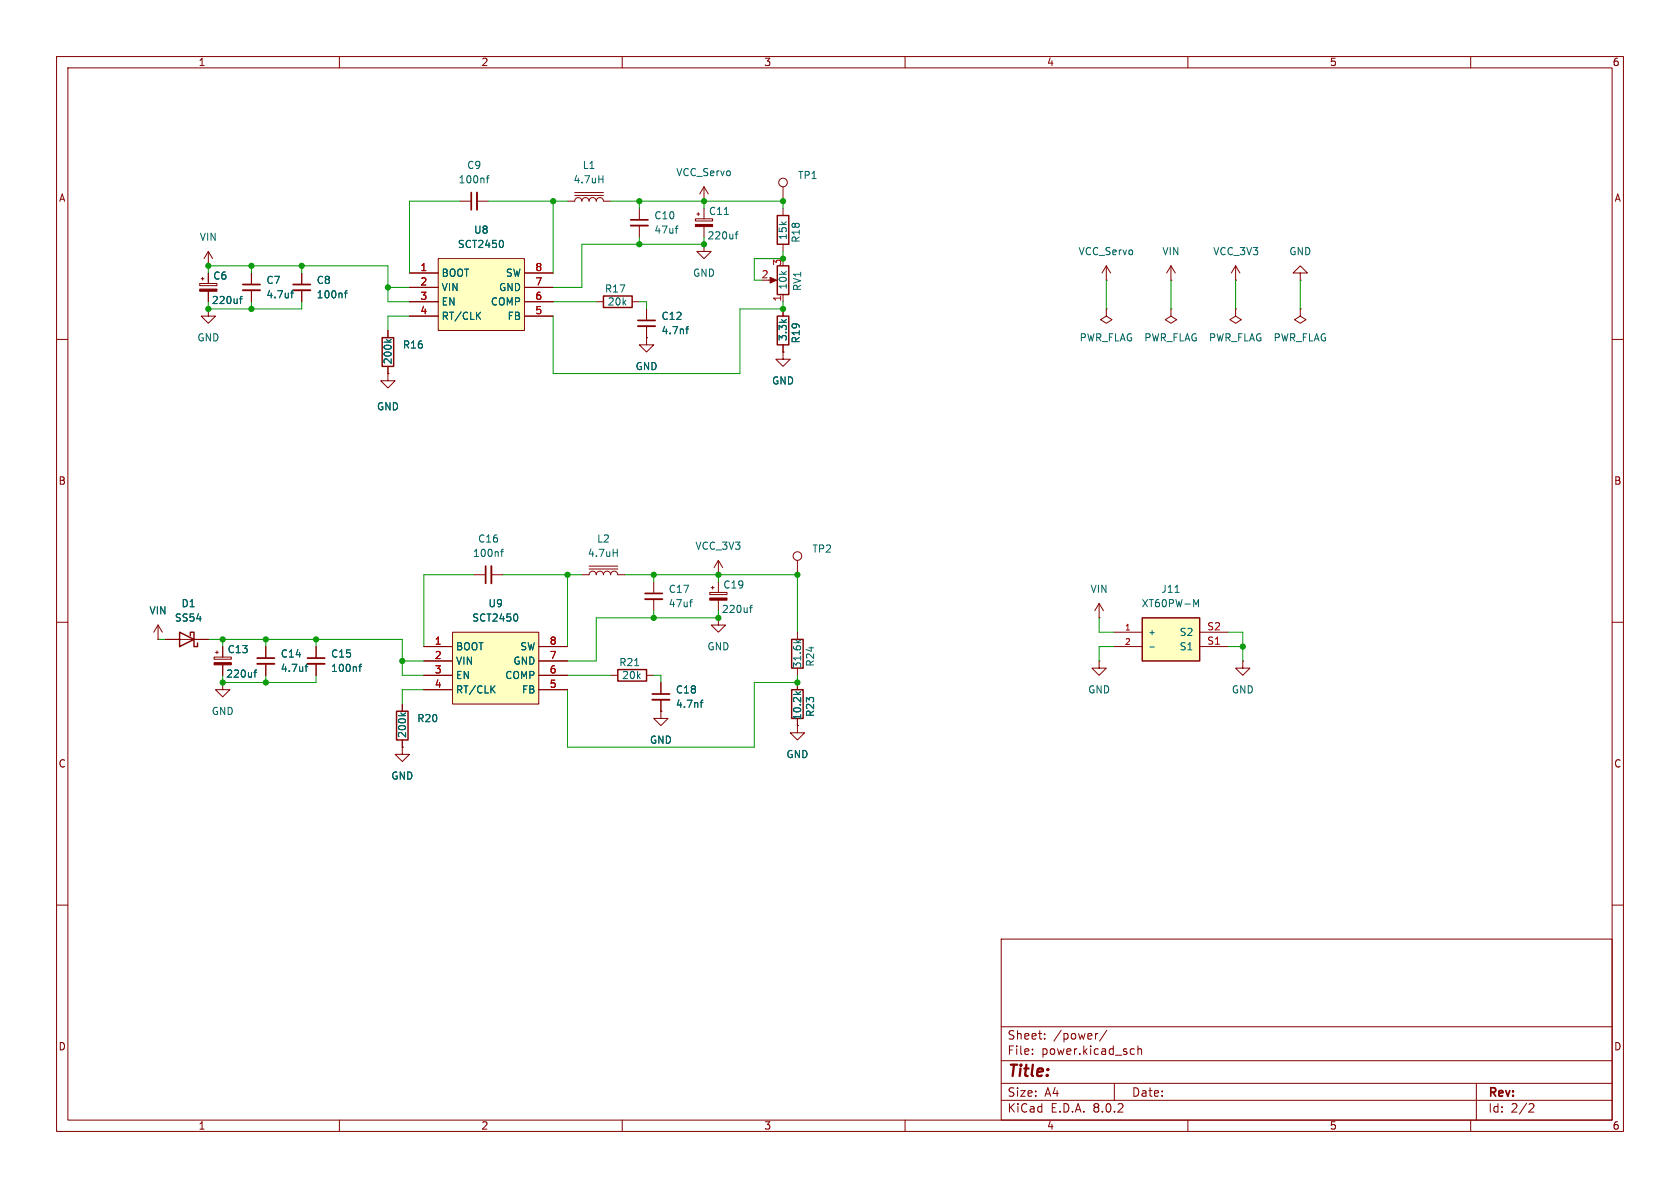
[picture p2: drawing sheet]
<svg xmlns="http://www.w3.org/2000/svg" width="297mm" height="210mm" viewBox="0 0 297 210" stroke-linecap="round" stroke-linejoin="round" font-family="sans-serif">
<g fill="none" stroke="#840000" stroke-width=".18">
<path d="M10 10h277v190h-277zM12 12h273v186h-273zM60 10v2M110 10v2M160 10v2M210 10v2M260 10v2M100.3 35.6h1.3a.64 .64 0 0 1 .6-.7 .64 .64 0 0 1 .7 .7 .64 .64 0 0 1 .6-.7 .64 .64 0 0 1 .6 .7 .64 .64 0 0 1 .7-.7 .64 .64 0 0 1 .6 .7 .64 .64 0 0 1 .6-.7 .64 .64 0 0 1 .7 .7h1.2M101.6 34.5h5.1M101.6 34h5.1M10 60h2M36.8 54.6v1.3h1.3l-1.3 1.3-1.2-1.3h1.2"/>
<path d="M36.8 54.6h.1M36.8 47h.1M36.8 44.5l-.7 1.2M36.8 44.5v2.5M36.8 44.5l.8 1.2M285 60h2M10 110h2M107.9 119.4h1.3M114.3 119.4h1.3M141 111.8v1.2M141 118.1v1.3M285 110h2"/>
<path d="M71.1 124.5v1.2M71.1 130.8v1.3M116.8 120.7v2M116.8 123.7v2M141 120.7v1.2M141 127v1.3M10 160h2M285 160h2M177 166h108v32h-108zM60 198v2M110 198v2M160 198v2"/>
<path d="M177 194.5h108M177 191.5h108M177 187.5h108M177 181.5h108M182.5 186.3v.1M182.5 185.5v.1M184.7 183.6v.1M184.7 182.8v.1M194.1 182.7l-.3 .1M195.7 182.1l-1.3 2M197 191.5v3M200.1 185.4l.4 .1"/>
<path d="M200.5 186.3l-.4 .1M201.2 185.5l.2-.1 .3 .1 .1 .9M201.2 184.9v1.5M210 198v2M260 198v2M261 191.5v6.5M270.5 195.1l.5 .1 .2 .3-1 1.1h1"/>
</g>
<path d="M105.9 31.7h.7M106.6 31.1v1.2M112.2 117.7h.7M140.7 113.1l.5 .5M141.5 113.1l-.4 .4M70.9 126l.4 .5M71.7 126l-.5 .4M123.8 124.2h.5M124.3 123.8l-.3 .2v1M140.7 122.3l.5 .5M141.5 122.3l-.4 .3" fill="none" stroke="#006464" stroke-width=".18"/>
<path d="M109.2 118.4h5.1v2h-5.1zM140 113h2v5.1h-2zM70.1 125.7h2v5.1h-2zM140 121.9h2v5.1h-2z" fill="none" stroke="#840000" stroke-width=".25"/>
<path d="M115.3 123.7h3.1" fill="none" stroke="#840000" stroke-width=".33"/>
<path d="M115.3 122.7h3.1" fill="none" stroke="#840000" stroke-width=".3"/>
<path d="M77.5 45.7h15.2v12.7h-15.2z" fill="#ffffc2"/>
<g fill="none" stroke="#840000" stroke-width=".18">
<path d="M81.3 35.6h2M84.3 35.6h2.1M35.3 50.1h3.1v.4h-3.1zM35.6 49.3h.5M35.8 49v.5M36.8 48.3v1.8M36.8 51.5v1.8M44.4 48.3v2M44.4 51.3v2M53.3 48.3v2M53.3 51.3v2M68.6 58.4v1.3"/>
<path d="M72.4 48.3h5.1M72.4 50.8h5.1M72.4 53.3h5.1M72.4 55.9h5.1M77.5 45.7h15.2v12.7h-15.2zM92.7 48.3h5.1M92.7 50.8h5.1M92.7 53.3h5.1M92.7 55.9h5.1M138.4 54.6v1.3M68.6 66v1.3h1.2l-1.2 1.3-1.3-1.3h1.3M68.6 66h.1"/>
<path d="M68.6 64.8v1.2M138.4 61v1.2M127 99.1l-.8 1.2M127 99.1v2.5M127 99.1l.8 1.2M37.8 116.2h3.1v.3h-3.1zM38.1 115.3h.5M38.4 115.1v.5M39.4 114.3v1.9M39.4 117.5v1.9M55.9 114.3v2M55.9 117.3v2.1"/>
<path d="M102.9 101.6h1.2a.64 .64 0 0 1 .7-.6 .64 .64 0 0 1 .6 .6 .64 .64 0 0 1 .6-.6 .64 .64 0 0 1 .7 .6 .64 .64 0 0 1 .6-.6 .64 .64 0 0 1 .6 .6 .64 .64 0 0 1 .7-.6 .64 .64 0 0 1 .6 .6h1.3M104.1 100.6h5.1M104.1 100.1h5.1M115.6 102.9v2M115.6 105.9v2.1M125.5 104.7h3v.4h-3zM125.7 103.9h.5M126 103.6v.5M127 101.6h.1M127 109.2v1.3h1.3l-1.3 1.3-1.3-1.3h1.3M127 109.2h.1M127 102.9v1.8"/>
<path d="M127 106.1v1.9M39.4 120.7v1.2h1.2l-1.2 1.3-1.3-1.3h1.3M39.4 120.7h.1M71.1 132.1v1.3h1.3l-1.3 1.2-1.3-1.2h1.3M71.1 132.1h.1M116.8 125.7v1.3h1.3l-1.3 1.3-1.2-1.3h1.2M116.8 125.7h.1M141 128.3v1.2h1.2l-1.2 1.3-1.3-1.3h1.3M141 128.3h.1"/>
</g>
<g fill="none" stroke="#006464" stroke-width=".18">
<path d="M86 31.5h.5M86.5 31.1l-.3 .1v1.1M42.3 52.8h.5M42.8 52.4l-.3 .2v1.1M51.4 51.8h.5M51.9 51.4l-.3 .2v1.1M60.9 51.8h.5M61.4 51.4l-.3 .2v1.1M68.3 60l.5 .5M69.2 60l-.5 .4M84.4 55.7l.6 .8M85 55.2l-.8 .7"/>
<path d="M88.8 42.6l.2 .4-.2 .7M108.4 97.7h.7M109.1 97.1v1.3M44.9 118.9h.5M45.4 118.4l-.3 .2v1.1M63.4 117.8h.5M63.9 117.4l-.3 .2v1.1M121.9 106.4h.5M122.4 106l-.2 .1M132.5 107.4h.5M133 107l-.3 .2v1.1"/>
</g>
<path d="M84.3 34v3.1M42.9 51.3h3.1M51.8 51.3h3.1M54.4 117.3h3M114 105.9h3.1" fill="none" stroke="#840000" stroke-width=".33"/>
<path d="M83.3 34v3.1M42.9 50.3h3.1M51.8 50.3h3.1M54.4 116.3h3M114 104.9h3.1" fill="none" stroke="#840000" stroke-width=".3"/>
<g fill="#840000" stroke="#840000" stroke-width=".18">
<path d="M35.3 51.1h3.1v.4h-3.1z"/>
<path d="M125.5 105.7h3v.4h-3z"/>
<path d="M37.8 117.1h3.1v.4h-3.1z"/>
</g>
<path d="M67.6 59.7h2v5.1h-2zM137.4 55.9h2v5.1h-2z" fill="none" stroke="#840000" stroke-width=".25"/>
<path d="M80 111.8h15.2v12.7h-15.2z" fill="#ffffc2"/>
<g fill="none" stroke="#840000" stroke-width=".18">
<path d="M27.9 113h.1M27.9 110.5l-.7 1.3M27.9 110.5v2.5M27.9 110.5l.8 1.3M29.2 113h7.6M47 114.3v2M47 117.3v2.1M74.9 114.3h5.1M74.9 116.8h5.1M74.9 119.4h5.1M80 111.8h15.2v12.7h-15.2zM83.8 101.6h2.1"/>
<path d="M86.9 101.6h2M95.2 114.3h5.1M95.2 116.8h5.1M95.2 119.4h5.1M194.3 109.2h.1M194.3 116.8v1.3h1.3l-1.3 1.3-1.3-1.3h1.3M194.3 116.8h.1M194.3 106.7l-.8 1.3M194.3 106.7v2.5M194.3 106.7l.8 1.3M219.7 116.8v1.3h1.3l-1.3 1.3-1.3-1.3h1.3M219.7 116.8h.1"/>
<path d="M74.9 121.9h5.1M95.2 121.9h5.1"/>
</g>
<path d="M88.5 97.5h.5M89 97.1l-.3 .2v1.1M53.9 117.8h.5M54.4 117.4l-.3 .2v1.1M91.3 108.6l.2 .4-.2 .7M87 121.8l.5 .7M87.5 121.2l-.7 .8" fill="none" stroke="#006464" stroke-width=".18"/>
<path d="M31.7 111.8l2.6 1.2-2.6 1.3zM33.7 112.4v-.6h.6v2.5h.6v-.6" fill="none" stroke="#840000" stroke-width=".25"/>
<path d="M45.5 117.3h3M86.9 100.1v3" fill="none" stroke="#840000" stroke-width=".33"/>
<path d="M45.5 116.3h3M85.9 100.1v3" fill="none" stroke="#840000" stroke-width=".3"/>
<path d="M201.9 109.2h10.2v7.6h-10.2z" fill="#ffffc2"/>
<path d="M137.4 38.1h2v5.1h-2zM106.7 52.3h5.1v2.1h-5.1zM137.4 47h2v5.1h-2zM201.9 109.2h10.2v7.6h-10.2z" fill="none" stroke="#840000" stroke-width=".25"/>
<g fill="none" stroke="#840000" stroke-width=".18">
<path d="M113 36.8v2.1M113 39.9v2M122.9 38.7h3.1v.4h-3.1zM123.2 37.8h.5M123.4 37.6v.5M124.5 35.6h.1M124.5 33l-.8 1.3M124.5 33v2.6M124.5 36.8v1.9M124.5 33l.7 1.3M138.4 33v2.6M138.4 36.8v1.3"/>
<path d="M36.8 48.3v1.8M36.8 51.5v1.8M44.4 48.3v2M44.4 51.3v2M53.3 48.3v2M53.3 51.3v2M68.6 58.4v1.3M72.4 53.3h5.1M72.4 48.3h5.1M72.4 50.8h5.1M72.4 55.9h5.1M92.7 53.3h5.1"/>
<path d="M92.7 48.3h5.1M92.7 50.8h5.1M92.7 55.9h5.1M105.4 53.3h1.3M111.8 53.3h1.2M114.3 59.7v1.3h1.3l-1.3 1.2-1.3-1.2h1.3M114.3 59.7h.1M114.3 54.6v2M114.3 57.7v2M124.5 43.2v1.3h1.2l-1.2 1.2-1.3-1.2h1.3M124.5 43.2h.1M124.5 40.1v1.8"/>
<path d="M135.9 49.5h1M138.4 43.2v1.3M138.4 52.1v1.2M138.4 54.6v1.3M195.6 54.6v1.3l1 .6-1 .7-1-.7 1-.6M195.6 54.6h.1M195.6 49.5h.1M195.6 47l-.8 1.3M195.6 47v2.5M195.6 47l.7 1.3M207 49.5h.1M207 54.6v1.3l1 .6-1 .7-1-.7 1-.6"/>
<path d="M207 54.6h.1M207 47l-.8 1.3M207 47v2.5M207 47l.8 1.3M218.4 49.5h.1M218.4 54.6v1.3l1.1 .6-1.1 .7-1-.7 1-.6M218.4 54.6h.1M218.4 47l-.7 1.3M218.4 47v2.5M218.4 47l.8 1.3M229.9 48.3h1.2l-1.2-1.3-1.3 1.3h1.3v1.2M229.9 49.5h.1"/>
<path d="M229.9 54.6v1.3l1 .6-1 .7-1-.7 1-.6M229.9 54.6h.1M68.6 66h.1M68.6 64.8v1.2M138.4 62.2v1.3h1.3l-1.3 1.3-1.2-1.3h1.2M138.4 62.2h.1M138.4 61v1.2M141 99.1v2.5M27.9 113h.1M29.2 113h2.5M34.3 113h2.5M39.4 114.3v1.9"/>
<path d="M39.4 117.5v1.9M47 114.3v2M47 117.3v2.1M55.9 114.3v2M55.9 117.3v2.1M74.9 114.3h5.1M74.9 116.8h5.1M74.9 119.4h5.1M95.2 114.3h5.1M95.2 116.8h5.1M95.2 119.4h5.1M196.8 111.8h5.1"/>
<path d="M196.8 114.3h5.1M212.1 111.8h5.1M212.1 114.3h5.1M71.1 132.1h.1M71.1 124.5v1.2M71.1 130.8v1.3M74.9 121.9h5.1M95.2 121.9h5.1M116.8 125.7h.1M116.8 120.7v2M116.8 123.7v2M141 128.3h.1"/>
<path d="M141 120.7v1.2M141 127v1.3"/>
<circle cx="138.4" cy="32.3" r=".76"/>
<circle cx="141" cy="98.3" r=".76"/>
</g>
<g fill="none" stroke="#006464" stroke-width=".18">
<path d="M119.9 40h-.3M128.1 37.9h.7M42.3 52.8h.5M42.8 52.4l-.3 .2v1.1M51.4 51.8h.5M51.9 51.4l-.3 .2v1.1M60.9 51.8h.5M61.4 51.4l-.3 .2v1.1M68.3 60l.5 .5M69.2 60l-.5 .4M84.4 55.7l.6 .8M85 55.2l-.8 .7"/>
<path d="M88.8 42.6l.2 .4-.2 .7M119.4 40.4h.5M121.2 58.2h.5M121.7 57.7l-.3 .2v1.1M130 41.4h.5M130.5 41l-.3 .1v1.1M44.9 118.9h.5M45.4 118.4l-.3 .2v1.1M53.9 117.8h.5M54.4 117.4l-.3 .2v1.1M63.4 117.8h.5M63.9 117.4l-.3 .2v1.1"/>
<path d="M91.3 108.6l.2 .4-.2 .7M203.3 114.4h.8M207.7 104.7h.8M211 106l.5 .9 .4-.9v1.3M70.9 126l.4 .5M71.7 126l-.5 .4M87 121.8l.5 .7M87.5 121.2l-.7 .8M123.8 124.2h.5M124.3 123.8l-.3 .2v1M140.7 122.3l.5 .5M141.5 122.3l-.4 .3"/>
</g>
<g fill="#840000" stroke="#840000" stroke-width=".18">
<path d="M136.1 49l1.2 .5-1.2 .5z"/>
<path d="M122.9 39.7h3.1v.4h-3.1z"/>
</g>
<path d="M111.5 39.9h3.1M112.8 57.7h3" fill="none" stroke="#840000" stroke-width=".33"/>
<path d="M111.5 38.9h3.1M112.8 56.6h3" fill="none" stroke="#840000" stroke-width=".3"/>
<g fill="none" stroke="#009600" stroke-width=".18">
<path d="M81.3 35.6h-8.9v12.7M86.4 35.6h13.9M97.8 35.6v12.7M107.9 35.6h30.5v1.2M113 35.6v1.2M124.5 35.6v1.2M36.8 48.3v-1.3h31.8v6.3h3.8M36.8 53.3v1.3h16.5v-1.3M44.4 47v1.3M44.4 53.3v1.3M53.3 47v1.3M68.6 50.8h3.8"/>
<path d="M72.4 55.9h-3.8v2.5M97.8 53.3h7.6M113 41.9v1.3M113 53.3h1.3v1.3M124.5 41.9v1.3h-21.6v7.6h-5.1M138.4 44.5v1.2h-5.1v3.8h1.3M138.4 53.3v1.3h-7.6v11.4h-33v-10.1M195.6 49.5v5.1M207 49.5v5.1M218.4 49.5v5.1M229.9 49.5v5.1M27.9 113h1.3"/>
<path d="M36.8 113h34.3v6.4h3.8M39.4 119.4v1.3h16.5v-1.3M39.4 113v1.3M47 113v1.3M47 119.4v1.3M55.9 113v1.3M71.1 116.8h3.8M83.8 101.6h-8.9v12.7M88.9 101.6h14M100.3 101.6v12.7M100.3 119.4h7.6M110.5 101.6h30.5v10.2"/>
<path d="M115.6 101.6v1.3M115.6 108v1.2M115.6 119.4h1.2v1.3M127 108v1.2h-21.6v7.6h-5.1M127 101.6v1.3M141 119.4v1.3h-7.7v11.4h-33v-10.2M194.3 109.2v2.6h2.5M196.8 114.3h-2.5v2.5M217.2 114.3h2.5M217.2 111.8h2.5v5M74.9 121.9h-3.8v2.6"/>
</g>
<g fill="#009600" stroke="#009600" stroke-width=".18">
<circle cx="44.4" cy="47" r=".46"/>
<circle cx="36.8" cy="47" r=".46"/>
<circle cx="113" cy="35.6" r=".46"/>
<circle cx="113" cy="43.2" r=".46"/>
<circle cx="53.3" cy="47" r=".46"/>
<circle cx="44.4" cy="54.6" r=".46"/>
<circle cx="97.8" cy="35.6" r=".46"/>
<circle cx="68.6" cy="50.8" r=".46"/>
<circle cx="36.8" cy="54.6" r=".46"/>
<circle cx="115.6" cy="109.2" r=".46"/>
<circle cx="115.6" cy="101.6" r=".46"/>
<circle cx="100.3" cy="101.6" r=".46"/>
<circle cx="39.4" cy="120.7" r=".46"/>
<circle cx="47" cy="113" r=".46"/>
<circle cx="47" cy="120.7" r=".46"/>
<circle cx="71.1" cy="116.8" r=".46"/>
<circle cx="39.4" cy="113" r=".46"/>
<circle cx="55.9" cy="113" r=".46"/>
<circle cx="141" cy="101.6" r=".46"/>
<circle cx="141" cy="120.7" r=".46"/>
<circle cx="219.7" cy="114.3" r=".46"/>
<circle cx="127" cy="109.2" r=".46"/>
<circle cx="127" cy="101.6" r=".46"/>
<circle cx="138.4" cy="35.6" r=".46"/>
<circle cx="138.4" cy="45.7" r=".46"/>
<circle cx="138.4" cy="54.6" r=".46"/>
<circle cx="124.5" cy="43.2" r=".46"/>
<circle cx="124.5" cy="35.6" r=".46"/>
</g>
<text font-size="2.8" fill="#840000" x="178" y="190.9">Title:</text>
<g font-size="2.1" fill="#840000">
<text x="178" y="184">Sheet:</text>
<text x="186.2" y="184">/power/</text>
<text x="178" y="186.7">File:</text>
<text x="184.1" y="186.7">power.kicad_sch</text>
<text x="178" y="196.9">KiCad</text>
<text x="178" y="194.1">Size:</text>
<text x="184.7" y="194.1">A4</text>
<text x="185.7" y="196.9">E.D.A.</text>
<text x="193.3" y="196.9">8.0.2</text>
<text x="200" y="194.1">Date:</text>
<text x="263" y="194.3">Rev:</text>
<text x="263" y="196.9">Id:</text>
<text x="267.1" y="196.9">2/2</text>
</g>
<g font-size="1.8" fill="#840000">
<text x="35" y="11.9">1</text>
<text x="85" y="11.9">2</text>
<text x="135" y="11.9">3</text>
<text x="185" y="11.9">4</text>
<text x="235" y="11.9">5</text>
<text x="285" y="11.9">6</text>
<text x="10.3" y="35.9">A</text>
<text x="285.3" y="35.9">A</text>
<text x="10.3" y="85.9">B</text>
<text x="285.3" y="85.9">B</text>
<text x="10.3" y="135.9">C</text>
<text x="285.3" y="135.9">C</text>
<text x="10.3" y="185.9">D</text>
<text x="285.3" y="185.9">D</text>
<text x="35" y="199.9">1</text>
<text x="85" y="199.9">2</text>
<text x="135" y="199.9">3</text>
<text x="185" y="199.9">4</text>
<text x="235" y="199.9">5</text>
<text x="285" y="199.9">6</text>
</g>
<g font-size="1.8" fill="#006464">
<text x="81" y="32.6">100nf</text>
<text x="82.5" y="30.1">C9</text>
<text x="101.3" y="32.6">4.7uH</text>
<text x="102.9" y="30.1">L1</text>
<text x="119.5" y="31.3">VCC_Servo</text>
<text x="141" y="31.9">TP1</text>
<text x="83.7" y="41.5">U8</text>
<text x="115.6" y="41.5">47uf</text>
<text x="115.6" y="39">C10</text>
<text x="125.2" y="38.2">C11</text>
<text x="35.2" y="42.8">VIN</text>
<text x="80.8" y="44">SCT2450</text>
<text x="125" y="42.5">220uf</text>
<text x="139.3" y="42.5" transform="rotate(-90 139.3 42.5)">15k</text>
<text x="141.6" y="43" transform="rotate(-90 141.6 43)">R18</text>
<text x="190.6" y="45.3">VCC_Servo</text>
<text x="205.4" y="45.3">VIN</text>
<text x="214.4" y="45.3">VCC_3V3</text>
<text x="227.8" y="45.3">GND</text>
<text x="37.3" y="53.9">220uf</text>
<text x="37.6" y="49.6">C6</text>
<text x="47" y="50.4">C7</text>
<text x="47" y="52.9">4.7uf</text>
<text x="55.9" y="50.4">C8</text>
<text x="55.9" y="52.9">100nf</text>
<text x="78" y="49.1">BOOT</text>
<text x="78" y="51.7">VIN</text>
<text x="88.1" y="51.7">GND</text>
<text x="89.3" y="49.1">SW</text>
<text x="106.8" y="51.9">R17</text>
<text x="122.4" y="49.1">GND</text>
<text x="139.3" y="51.3" transform="rotate(-90 139.3 51.3)">10k</text>
<text x="141.8" y="51.6" transform="rotate(-90 141.8 51.6)">RV1</text>
<text x="78" y="54.2">EN</text>
<text x="78" y="56.7">RT/CLK</text>
<text x="86.7" y="54.2">COMP</text>
<text x="89.6" y="56.7">FB</text>
<text x="107.3" y="54.2">20k</text>
<text x="116.8" y="59.3">4.7nf</text>
<text x="116.8" y="56.7">C12</text>
<text x="34.8" y="60.6">GND</text>
<text x="69.4" y="64.5" transform="rotate(-90 69.4 64.5)">200k</text>
<text x="71.1" y="61.8">R16</text>
<text x="112.3" y="65.6">GND</text>
<text x="139.3" y="60.4" transform="rotate(-90 139.3 60.4)">3.3k</text>
<text x="141.6" y="60.8" transform="rotate(-90 141.6 60.8)">R19</text>
<text x="190.8" y="60.6">PWR_FLAG</text>
<text x="202.2" y="60.6">PWR_FLAG</text>
<text x="213.6" y="60.6">PWR_FLAG</text>
<text x="225.1" y="60.6">PWR_FLAG</text>
<text x="136.4" y="68.2">GND</text>
<text x="66.5" y="72.7">GND</text>
<text x="83.5" y="98.7">100nf</text>
<text x="84.4" y="96.1">C16</text>
<text x="103.8" y="98.7">4.7uH</text>
<text x="105.5" y="96.1">L2</text>
<text x="122.8" y="97.4">VCC_3V3</text>
<text x="143.5" y="97.9">TP2</text>
<text x="32" y="107.5">D1</text>
<text x="86.3" y="107.5">U9</text>
<text x="118.1" y="107.5">47uf</text>
<text x="118.1" y="105">C17</text>
<text x="127.8" y="104.2">C19</text>
<text x="192.7" y="105">VIN</text>
<text x="201.7" y="107.5">XT60PW-M</text>
<text x="205.2" y="105">J11</text>
<text x="26.3" y="108.8">VIN</text>
<text x="30.8" y="110.1">SS54</text>
<text x="83.4" y="110.1">SCT2450</text>
<text x="127.5" y="108.6">220uf</text>
<text x="208.5" y="112.6">S2</text>
<text x="39.9" y="120">220uf</text>
<text x="40.1" y="115.7">C13</text>
<text x="49.5" y="119">4.7uf</text>
<text x="49.5" y="116.4">C14</text>
<text x="58.4" y="116.4">C15</text>
<text x="58.4" y="119">100nf</text>
<text x="80.5" y="115.2">BOOT</text>
<text x="80.5" y="117.7">VIN</text>
<text x="90.7" y="117.7">GND</text>
<text x="91.9" y="115.2">SW</text>
<text x="109.4" y="118">R21</text>
<text x="125" y="115.2">GND</text>
<text x="141.8" y="118.3" transform="rotate(-90 141.8 118.3)">31.6k</text>
<text x="144.1" y="117.9" transform="rotate(-90 144.1 117.9)">R24</text>
<text x="208.5" y="115.2">S1</text>
<text x="80.5" y="120.2">EN</text>
<text x="80.5" y="122.8">RT/CLK</text>
<text x="89.2" y="120.2">COMP</text>
<text x="92.2" y="122.8">FB</text>
<text x="109.9" y="120.2">20k</text>
<text x="119.4" y="125.3">4.7nf</text>
<text x="119.4" y="122.8">C18</text>
<text x="192.3" y="122.8">GND</text>
<text x="217.7" y="122.8">GND</text>
<text x="37.3" y="126.6">GND</text>
<text x="72" y="130.5" transform="rotate(-90 72 130.5)">200k</text>
<text x="73.7" y="127.9">R20</text>
<text x="114.8" y="131.7">GND</text>
<text x="141.8" y="127.4" transform="rotate(-90 141.8 127.4)">10.2k</text>
<text x="144.1" y="126.8" transform="rotate(-90 144.1 126.8)">R23</text>
<text x="138.9" y="134.2">GND</text>
<text x="69.1" y="138">GND</text>
</g>
<g font-size="1.8" fill="#a90000">
<text x="138.2" y="47.1" transform="rotate(-90 138.2 47.1)">3</text>
<text x="74.2" y="48">1</text>
<text x="74.2" y="50.5">2</text>
<text x="74.2" y="53.1">3</text>
<text x="94.5" y="53.1">6</text>
<text x="94.5" y="50.5">7</text>
<text x="94.5" y="48">8</text>
<text x="134.5" y="49.3">2</text>
<text x="138.2" y="53.4" transform="rotate(-90 138.2 53.4)">1</text>
<text x="74.2" y="55.6">4</text>
<text x="94.5" y="55.6">5</text>
<text x="213.3" y="111.5">S2</text>
<text x="76.8" y="114">1</text>
<text x="76.8" y="116.6">2</text>
<text x="76.8" y="119.1">3</text>
<text x="97.1" y="119.1">6</text>
<text x="97.1" y="116.6">7</text>
<text x="97.1" y="114">8</text>
<text x="213.3" y="114">S1</text>
<text x="76.8" y="121.7">4</text>
<text x="97.1" y="121.7">5</text>
</g>
<g font-size="1.4" fill="#a90000">
<text x="198.8" y="111.5">1</text>
<text x="198.8" y="114">2</text>
</g>
<text font-size="1.4" fill="#006464" x="202.9" y="112.5">+</text>
</svg>
